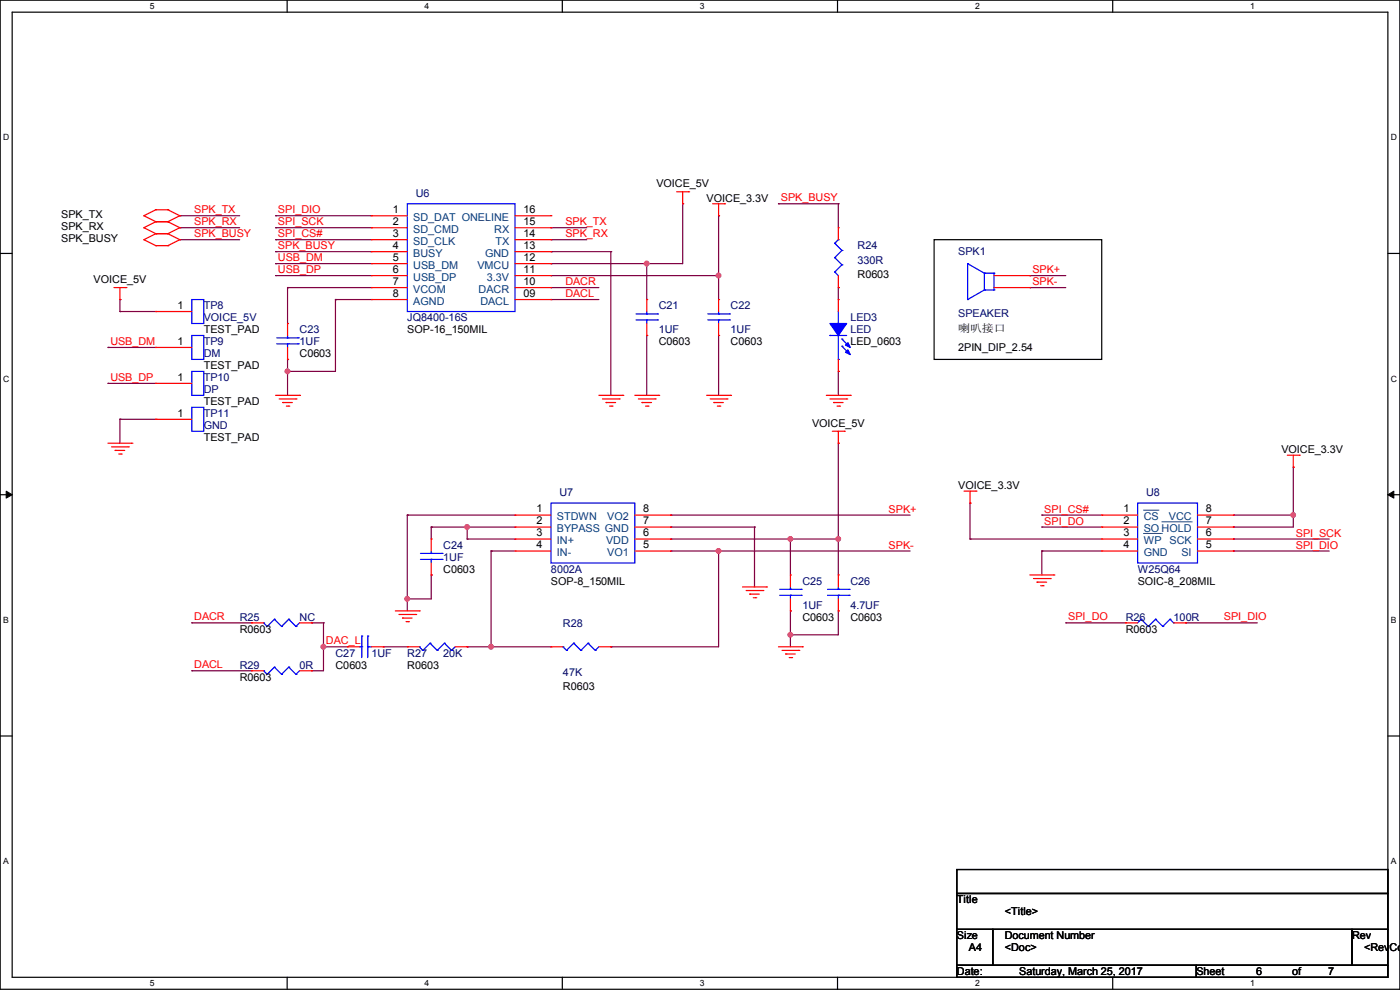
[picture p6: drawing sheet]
<svg xmlns="http://www.w3.org/2000/svg" width="297mm" height="210mm" viewBox="0 0 297 210" stroke-linecap="round" stroke-linejoin="round" font-family="sans-serif">
<path d="M0 0h297v209.8h-297zM2.6 2.6h291.8v204.7h-291.8z" fill="none" stroke="#000" stroke-width=".25"/>
<g fill="#fff">
<path d="M31.7 .3h1v2h-1z"/>
<path d="M31.7 207.6h1v1.9h-1z"/>
</g>
<path d="M60.9 0v2.6M60.9 207.3v2.5" fill="none" stroke="#000" stroke-width=".25"/>
<g fill="#fff">
<path d="M90.1 .3h1v2h-1z"/>
<path d="M90.1 207.6h1v1.9h-1z"/>
</g>
<path d="M119.3 0v2.6M119.3 207.3v2.5" fill="none" stroke="#000" stroke-width=".25"/>
<g fill="#fff">
<path d="M148.5 .3h.9v2h-.9z"/>
<path d="M148.5 207.6h.9v1.9h-.9z"/>
</g>
<path d="M177.7 0v2.6M177.7 207.3v2.5" fill="none" stroke="#000" stroke-width=".25"/>
<g fill="#fff">
<path d="M206.8 .3h1v2h-1z"/>
<path d="M206.8 207.6h1v1.9h-1z"/>
</g>
<path d="M236.1 0v2.6M236.1 207.3v2.5" fill="none" stroke="#000" stroke-width=".25"/>
<g fill="#fff">
<path d="M265.2 .3h1v2h-1z"/>
<path d="M265.2 207.6h1v1.9h-1z"/>
<path d="M.7 28.2h1.2v1.9h-1.2z"/>
<path d="M295.1 28.2h1.2v1.9h-1.2z"/>
<path d="M.7 79.3h1.2v2h-1.2z"/>
<path d="M295.1 79.3h1.2v2h-1.2z"/>
</g>
<path d="M0 53.8h2.6M294.4 53.8h2.6" fill="none" stroke="#000" stroke-width=".25"/>
<g fill="#fff">
<path d="M.7 130.5h1.2v2h-1.2z"/>
<path d="M295.1 130.5h1.1v2h-1.1z"/>
</g>
<path d="M0 104.9h2.6M294.4 104.9h2.6" fill="none" stroke="#000" stroke-width=".25"/>
<path d="M1.3 104.2l1.3 .7-1.3 .8zM294.4 104.9l1.3-.7v1.5z" fill="#000" stroke="#000" stroke-width=".21"/>
<g fill="#fff">
<path d="M.7 181.7h1.2v2h-1.2z"/>
<path d="M295.1 181.7h1.1v2h-1.1z"/>
</g>
<path d="M198.2 50.8h35.5v25.4h-35.5zM0 156.1h2.6M294.4 156.1h2.6M203 184.4h91.4v5.1h-91.4zM203 189.5h91.4v7.6h-91.4zM203 197.1h7.6v7.7h-7.6zM210.6 197.1h76.2v7.7h-76.2zM286.8 197.1h7.6v7.7h-7.6zM203 204.8h50.8v2.5h-50.8zM253.8 204.8h40.6v2.5h-40.6z" fill="none" stroke="#000" stroke-width=".25"/>
<g fill="none" stroke="#800040" stroke-width=".25">
<path d="M38.1 45.8h.1M38.1 48.3h.1M38.1 50.8h.1M38.1 45.8h12.7M38.1 48.3h12.7M38.1 50.8h12.7M58.5 45.8h.1M58.5 48.3h.1M58.5 50.8h.1M58.5 53.4h.1M58.5 55.9h.1M58.5 58.5h.1"/>
<path d="M58.5 45.8h20.3M58.5 48.3h20.3M58.5 50.8h20.3M58.5 53.4h20.3M58.5 55.9h20.3M58.5 58.5h20.3M116.9 48.3h.1M116.9 50.8h.1M116.9 53.4h.1M116.9 58.5h.1M116.9 55.9h.1M116.9 48.3h7.6"/>
<path d="M116.9 50.8h7.6M116.9 53.4h12.7M116.9 58.5h35.5M129.6 53.4h.1M129.6 53.4v30.5M137.2 55.9h.1M137.2 55.9v7.6M144.8 43.2h.1M144.8 43.2v12.7h-27.9M152.4 45.8h.1M152.4 58.5h.1M152.4 45.8v17.7"/>
<path d="M165.1 43.2h.1M165.1 43.2h12.7M177.8 43.2h.1M177.8 43.2v5.1M218.5 58.5h.1M218.5 58.5h7.6M22.9 73.7h.1M22.9 73.7h10.2M25.4 66.1h.1M25.4 63.5h.1M25.4 66.1h7.7M25.4 63.5v2.6"/>
<path d="M61 76.2h.1M61 78.8h.1M61 61h.1M61 61v7.6M61 76.2v7.7M61 61h17.8M71.2 63.5h.1M71.2 63.5h7.6M71.2 63.5v15.3h-10.2M116.9 61h.1M116.9 63.5h.1M116.9 61h10.1"/>
<path d="M116.9 63.5h10.1M137.2 71.2h.1M137.2 71.2v12.7M152.4 71.2h.1M152.4 71.2v12.7M177.8 61h.1M177.8 78.8h.1M177.8 61v2.5M177.8 78.8v5.1M218.5 61h.1M218.5 61h7.6M22.9 81.3h.1"/>
<path d="M22.9 81.3h10.2M25.4 88.9h.1M25.4 88.9v5.1M25.4 88.9h7.7M177.8 94h.1M177.8 94v28M274.4 99.1h.1M274.4 99.1v12.7h-12.7M86.4 109.3h.1M86.4 109.3v20.3M86.4 109.3h22.9M91.5 111.8h.1"/>
<path d="M91.5 111.8h17.8M91.5 111.8v2.5M99.1 114.3h.1M99.1 111.8h.1M99.1 114.3h10.2M99.1 111.8v2.5M104.2 116.9h.1M104.2 116.9h5.1M104.2 116.9v20.3M142.3 116.9h.1M142.3 111.8h.1M142.3 114.3h.1"/>
<path d="M142.3 109.3h.1M142.3 116.9h50.8M142.3 109.3h50.8M142.3 111.8h17.8M142.3 114.3h35.5M152.4 116.9h.1M152.4 116.9v20.3h-22.8M160.1 111.8h.1M160.1 111.8v12.7M167.7 114.3h.1M167.7 114.3v7.7M177.8 114.3h.1"/>
<path d="M205.8 114.3h.1M205.8 106.7h.1M205.8 114.3h27.9M205.8 106.7v7.6M221 109.3h.1M221 111.8h.1M221 116.9h.1M221 116.9h12.7M221 109.3h12.7M221 111.8h12.7M221 116.9v5.1M261.7 109.3h.1"/>
<path d="M261.7 111.8h.1M261.7 114.3h.1M261.7 116.9h.1M261.7 116.9h20.3M261.7 109.3h12.7M261.7 114.3h20.3M274.4 109.3h.1M40.7 132.1h.1M40.7 132.1h12.7M66.1 132.1h.1M66.1 132.1h2.5M68.6 132.1h.1"/>
<path d="M68.6 137.2h.1M68.6 132.1v10.2h-2.5M68.6 137.2h5.1M81.3 137.2h.1M81.3 137.2h5.1M86.4 127h.1M91.5 122h.1M91.5 122v5h-5.1M99.1 137.2h.1M99.1 137.2h17.8M104.2 137.2h.1M129.6 137.2h.1"/>
<path d="M167.7 134.7h.1M167.7 129.6h.1M167.7 129.6v7.6M177.8 129.6h.1M177.8 129.6v5.1h-10.1M226.1 132.1h.1M226.1 132.1h12.7M251.5 132.1h.1M251.5 132.1h15.2M40.7 142.3h.1M40.7 142.3h12.7M66.1 142.3h.1"/>
</g>
<g fill="#f0f" stroke="#f0f" stroke-width=".25">
<circle cx="274.3" cy="109.2" r=".49"/>
<circle cx="86.4" cy="127" r=".49"/>
<circle cx="68.6" cy="137.2" r=".49"/>
<circle cx="104.2" cy="137.2" r=".49"/>
<circle cx="152.4" cy="116.9" r=".49"/>
<circle cx="177.8" cy="114.3" r=".49"/>
<circle cx="167.7" cy="134.6" r=".49"/>
<circle cx="61" cy="78.8" r=".49"/>
<circle cx="137.2" cy="55.9" r=".49"/>
<circle cx="152.4" cy="58.4" r=".49"/>
<circle cx="99.1" cy="111.8" r=".49"/>
<circle cx="167.7" cy="114.3" r=".49"/>
</g>
<g fill="none" stroke="#f00" stroke-width=".25">
<path d="M30.5 45.8h.1M30.5 48.3h.1M30.5 50.8h.1M30.5 45.8l2.6 1.2M30.5 48.3l2.6 1.3M30.5 50.8l2.6 1.3M33.1 44.5h.1M33.1 47h.1M33.1 49.6h.1M33.1 52.1h.1M33.1 44.5l-2.6 1.3M33.1 44.5h2.5"/>
<path d="M33.1 47h2.5M33.1 47l-2.6 1.3M33.1 49.6h2.5M33.1 49.6l-2.6 1.2M33.1 52.1h2.5M35.6 44.5h.1M35.6 47h.1M35.6 49.6h.1M35.6 52.1h.1M35.6 44.5l2.5 1.3M35.6 47l2.5 1.3M35.6 49.6l2.5 1.2"/>
<path d="M38.1 45.8h.1M38.1 48.3h.1M38.1 50.8h.1M38.1 45.8l-2.5 1.2M38.1 48.3l-2.5 1.3M38.1 50.8l-2.5 1.3M78.8 45.8h.1M78.8 48.3h.1M78.8 50.8h.1M78.8 53.4h.1M78.8 55.9h.1M78.8 58.5h.1"/>
<path d="M78.8 58.5h7.6M78.8 45.8h7.6M78.8 48.3h7.6M78.8 50.8h7.6M78.8 53.4h7.6M78.8 55.9h7.6M109.3 58.5h7.6M109.3 45.8h7.6M109.3 48.3h7.6M109.3 50.8h7.6M109.3 53.4h7.6M109.3 55.9h7.6"/>
<path d="M116.9 45.8h.1M116.9 48.3h.1M116.9 50.8h.1M116.9 53.4h.1M116.9 55.9h.1M116.9 58.5h.1M143.6 40.7h2.5M144.8 43.2h.1M144.8 40.7v2.5M146.1 40.7h.1M151.2 43.2h2.5M152.4 45.8h.1"/>
<path d="M152.4 43.2v2.6M153.7 43.2h.1M177.8 48.3h.1M177.8 48.3v2.5M177.8 58.5v2.5M210.9 58.5h7.6M218.5 58.5h.1M24.2 61h2.5M25.4 63.5h.1M25.4 61v2.5M26.7 61h.1M33.1 73.7h.1"/>
<path d="M33.1 66.1h.1M33.1 73.7h7.6M33.1 66.1h7.6M61 68.6h.1M61 76.2h.1M61 68.6v2.6M61 73.7v2.5M78.8 61h.1M78.8 63.5h.1M78.8 61h7.6M78.8 63.5h7.6M109.3 61h7.6"/>
<path d="M109.3 63.5h7.6M116.9 61h.1M116.9 63.5h.1M137.2 63.5h.1M137.2 71.2h.1M137.2 63.5v2.6M137.2 68.6v2.6M152.4 63.5h.1M152.4 71.2h.1M152.4 63.5v2.6M152.4 68.6v2.6M177.8 63.5h.1"/>
<path d="M177.8 78.8h.1M177.8 61h.1M177.8 63.5v2.6M177.8 76.2v2.6M210.9 61h7.6M218.5 61h.1M22.9 94h5.1M23.7 94.8h3.5M24.4 95.5h.1M24.4 95.5h2.1M25.2 96.3h.5M25.7 96.3h.1"/>
<path d="M27.2 94.8h.1M28 94h.1M33.1 88.9h.1M33.1 81.3h.1M33.1 88.9h7.6M33.1 81.3h7.6M58.5 83.9h5M59.2 84.6h3.6M60 85.4h.1M60 85.4h2M60.7 86.1h.6M61.3 86.1h.1"/>
<path d="M62.8 84.6h.1M63.5 83.9h.1M127 83.9h5.1M127.8 84.6h3.6M128.6 85.4h.1M128.6 85.4h2M129.3 86.1h.5M129.8 86.1h.1M131.4 84.6h.1M132.1 83.9h.1M134.7 83.9h5M135.4 84.6h3.6"/>
<path d="M136.2 85.4h.1M136.2 85.4h2M136.9 86.1h.6M137.5 86.1h.1M139 84.6h.1M139.7 83.9h.1M149.9 83.9h5.1M150.7 84.6h3.5M151.4 85.4h.1M151.4 85.4h2.1M152.2 86.1h.5M152.7 86.1h.1"/>
<path d="M154.2 84.6h.1M155 83.9h.1M175.3 83.9h5.1M176.1 84.6h3.5M176.6 91.5h2.5M176.8 85.4h.1M176.8 85.4h2.1M177.6 86.1h.5M177.8 94h.1M177.8 91.5v2.5M178.1 86.1h.1M179.1 91.5h.1"/>
<path d="M179.6 84.6h.1M180.4 83.9h.1M273.1 96.6h2.5M274.4 99.1h.1M274.4 96.6v2.5M275.6 96.6h.1M91.5 114.3h.1M91.5 114.3v2.6M91.5 119.4v2.6M109.3 109.3h.1M109.3 111.8h.1M109.3 114.3h.1"/>
<path d="M109.3 116.9h.1M109.3 109.3h7.6M109.3 111.8h7.6M109.3 114.3h7.6M109.3 116.9h7.6M134.7 109.3h7.6M134.7 111.8h7.6M134.7 114.3h7.6M134.7 116.9h7.6M142.3 109.3h.1M142.3 111.8h.1M142.3 114.3h.1"/>
<path d="M142.3 116.9h.1M204.5 104.2h2.6M205.8 106.7h.1M205.8 104.2v2.5M207.1 104.2h.1M233.7 109.3h.1M233.7 111.8h.1M233.7 114.3h.1M233.7 116.9h.1M233.7 109.3h7.6M233.7 111.8h7.6M233.7 114.3h7.6"/>
<path d="M233.7 116.9h7.6M254 109.3h7.7M254 111.8h7.7M254 114.3h7.7M254 116.9h7.7M261.7 109.3h.1M261.7 111.8h.1M261.7 114.3h.1M261.7 116.9h.1M53.4 132.1h.1M53.4 132.1h2.5M63.5 132.1h2.6"/>
<path d="M66.1 132.1h.1M73.7 137.2h.1M73.7 137.2h2.5M78.8 137.2h2.5M81.3 137.2h.1M83.9 129.6h5M84.6 130.3h3.6M85.4 131.1h.1M85.4 131.1h2M86.1 131.9h.6M86.4 137.2h.1M86.4 137.2h2.5"/>
<path d="M86.7 131.9h.1M88.2 130.3h.1M88.9 129.6h.1M91.5 122h.1M96.6 137.2h2.5M99.1 137.2h.1M116.9 137.2h.1M116.9 137.2h2.5M127 137.2h2.6M129.6 137.2h.1M157.5 124.5h5.1M158.3 125.3h3.5"/>
<path d="M159 126h.1M159 126h2.1M159.8 126.8h.5M160.3 126.8h.1M161.8 125.3h.1M162.6 124.5h.1M165.1 137.2h5.1M165.9 138h3.6M166.7 138.7h.1M166.7 138.7h2M167.4 139.5h.5M167.7 122h.1"/>
<path d="M167.7 129.6h.1M167.7 122v2.5M167.7 127v2.6M167.9 139.5h.1M169.5 138h.1M170.2 137.2h.1M177.8 122h.1M177.8 129.6h.1M177.8 122v2.5M177.8 127v2.6M218.5 122h5.1M219.2 122.7h3.6"/>
<path d="M220 123.5h.1M220 123.5h2M220.8 124.2h.5M221.3 124.2h.1M222.8 122.7h.1M223.6 122h.1M238.8 132.1h.1M238.8 132.1h2.5M249 132.1h2.5M251.5 132.1h.1M53.4 142.3h.1M53.4 142.3h2.5"/>
<path d="M63.5 142.3h2.6M66.1 142.3h.1"/>
</g>
<g fill="none" stroke="#00f" stroke-width=".25">
<path d="M86.4 43.2h22.9v22.9h-22.9zM177.1 57.7h.1M177.1 54.7h.1M177.1 51.6h.1M177.1 57.7l.7 .8M177.1 54.7l1.5 1.5M177.1 51.6l1.5 1.5M177.8 50.8h.1M177.8 50.8l-.7 .8M178.6 56.2h.1M178.6 53.1h.1M178.6 56.2l-1.5 1.5"/>
<path d="M178.6 53.1l-1.5 1.6M205.3 55.9h.1M205.3 55.9v7.6M205.3 55.9l3.5 2.1M208.8 58h.1M208.8 58v3.5M208.8 58h2.1M210.9 58h.1M210.9 58v3.5M40.7 71.2h2.5v5h-2.5zM40.7 78.8h2.5v5.1h-2.5zM40.7 63.5h2.5v5.1h-2.5z"/>
<path d="M58.7 72.9h4.6M58.7 71.7h4.6M61 71.7h.1M61 72.9h.1M61 71.2v.5M61 72.9v.8M63.3 72.9h.1M63.3 71.7h.1M134.9 67.9h4.6M134.9 66.6h4.6M137.2 66.6h.1M137.2 67.9h.1"/>
<path d="M137.2 66.1v.5M137.2 67.9v.7M139.5 67.9h.1M139.5 66.6h.1M150.2 67.9h4.5M150.2 66.6h4.5M152.4 66.6h.1M152.4 67.9h.1M152.4 66.1v.5M152.4 67.9v.7M154.7 67.9h.1M154.7 66.6h.1"/>
<path d="M176.1 71.2h.1M176.1 71.2h3.5M177.8 68.6h.1M177.8 76.2h.1M177.8 66.1v2.5M177.8 71.2v5M178.6 71.9h.1M178.6 73.4h.1M178.6 71.9l1.5 1.5M178.6 73.4l1.5 1.6M205.3 63.5h.1M208.8 61.5h.1"/>
<path d="M208.8 61.5l-3.5 2M208.8 61.5h2.1M210.9 61.5h.1M40.7 86.4h2.5v5.1h-2.5zM89.2 118.7h4.6M89.2 117.4h4.6M91.5 117.4h.1M91.5 118.7h.1M91.5 116.9v.5M91.5 118.7v.7M93.8 118.7h.1M93.8 117.4h.1"/>
<path d="M116.9 106.7h17.8v12.7h-17.8zM241.3 106.7h12.7v12.7h-12.7zM55.9 132.1h.1M55.9 132.1l.8 .8M56.7 132.9h.1M58.2 131.4h.1M58.2 131.4l1.5 1.5M58.2 131.4l-1.5 1.5M59.7 132.9h.1M61.3 131.4h.1M61.3 131.4l1.5 1.5M61.3 131.4l-1.6 1.5"/>
<path d="M62.8 132.9h.1M63.5 132.1l-.7 .8M76.2 137.2h.6M76.8 137.2h.1M76.8 134.9h.1M76.8 134.9v4.6M78 134.9h.1M78 137.2h.1M78 137.2h.8M78 134.9v4.6M88.9 137.2h.1M88.9 137.2l.8 .8"/>
<path d="M89.7 138h.1M91.2 136.4h.1M91.2 136.4l1.6 1.6M91.2 136.4l-1.5 1.6M92.8 138h.1M94.3 136.4h.1M94.3 136.4l1.5 1.6M94.3 136.4l-1.5 1.6M95.8 138h.1M96.6 137.2l-.8 .8M119.4 137.2h.1M119.4 137.2l.8 .8"/>
<path d="M120.2 138h.1M121.7 136.4h.1M121.7 136.4l1.5 1.6M121.7 136.4l-1.5 1.6M123.2 138h.1M124.8 136.4h.1M124.8 136.4l1.5 1.6M124.8 136.4l-1.6 1.6M126.3 138h.1M127 137.2l-.7 .8M165.4 126.3h4.6M165.4 125h4.6"/>
<path d="M167.7 125h.1M167.7 126.3h.1M167.7 124.5v.5M167.7 126.3v.7M170 126.3h.1M170 125h.1M175.6 126.3h4.5M175.6 125h4.5M177.8 125h.1M177.8 126.3h.1M177.8 124.5v.5M177.8 126.3v.7"/>
<path d="M180.1 126.3h.1M180.1 125h.1M242.1 131.4h.1M242.1 131.4l-.8 .7M242.1 131.4l1.5 1.5M243.6 132.9h.1M245.2 131.4h.1M245.2 131.4l-1.6 1.5M245.2 131.4l1.5 1.5M246.7 132.9h.1M248.2 131.4h.1M248.2 131.4l-1.5 1.5"/>
<path d="M248.2 131.4l.8 .7M249 132.1h.1M55.9 142.3h.1M55.9 142.3l.8 .7M56.7 143h.1M58.2 141.5h.1M58.2 141.5l1.5 1.5M58.2 141.5l-1.5 1.5M59.7 143h.1M61.3 141.5h.1M61.3 141.5l1.5 1.5M61.3 141.5l-1.6 1.5"/>
<path d="M62.8 143h.1M63.5 142.3l-.7 .7"/>
</g>
<g fill="#00f" stroke="#00f" stroke-width=".25">
<path d="M176.1 68.6h3.5l-1.8 2.6z" fill-rule="evenodd"/>
<path d="M179.9 74.2l.5 1-1-.5z" fill-rule="evenodd"/>
<path d="M179.9 72.7l.5 1-1-.5z" fill-rule="evenodd"/>
</g>
<path d="M242.5 108.2h3.2M242.5 113.2h3.9M245.7 108.2h.1M246.4 113.2h.1M246.4 110.7h6.4M252.8 110.7h.1" fill="none" stroke="#004080" stroke-width=".21"/>
<g font-size="2.3" fill="#000080">
<text x="88.2" y="41.7">U6</text>
<text x="181.9" y="52.9">R24</text>
<text x="181.9" y="56">330R</text>
<text x="203.3" y="54.2">SPK1</text>
<text x="43.2" y="65.6">TP8</text>
<text x="139.8" y="65.6">C21</text>
<text x="155" y="65.6">C22</text>
<text x="43.2" y="68.2">VOICE_5V</text>
<text x="63.5" y="70.7">C23</text>
<text x="86.4" y="68.2">JQ8400-16S</text>
<text x="139.8" y="70.7">1UF</text>
<text x="155" y="70.7">1UF</text>
<text x="180.4" y="68.2">LED3</text>
<text x="180.4" y="70.7">LED</text>
<text x="203.3" y="67.1">SPEAKER</text>
<text x="43.2" y="73.2">TP9</text>
<text x="43.2" y="75.8">DM</text>
<text x="63.5" y="73.2">1UF</text>
<text x="43.2" y="80.9">TP10</text>
<text x="43.2" y="83.4">DP</text>
<text x="43.2" y="88.5">TP11</text>
<text x="43.2" y="91">GND</text>
<text x="118.7" y="105.2">U7</text>
<text x="243.1" y="105.2">U8</text>
<text x="94" y="116.4">C24</text>
<text x="94" y="119">1UF</text>
<text x="116.9" y="121.5">8002A</text>
<text x="170.2" y="124">C25</text>
<text x="180.4" y="124">C26</text>
<text x="241.4" y="121.5">W25Q64</text>
<text x="50.8" y="131.7">R25</text>
<text x="63.5" y="131.7">NC</text>
<text x="170.2" y="129.1">1UF</text>
<text x="180.4" y="129.1">4.7UF</text>
<text x="238.8" y="131.7">R26</text>
<text x="249" y="131.7">100R</text>
<text x="119.4" y="132.9">R28</text>
<text x="50.8" y="141.8">R29</text>
<text x="63.5" y="141.8">0R</text>
<text x="71.2" y="139.3">C27</text>
<text x="78.8" y="139.3">1UF</text>
<text x="86.4" y="139.3">R27</text>
<text x="94" y="139.3">20K</text>
<text x="119.4" y="143.3">47K</text>
</g>
<g font-size="2.3">
<text x="139.2" y="39.7">VOICE_5V</text>
<text x="13" y="46.3">SPK_TX</text>
<text x="83.4" y="45.2">1</text>
<text x="83.4" y="47.8">2</text>
<text x="111" y="45.2">16</text>
<text x="111" y="47.8">15</text>
<text x="149.9" y="42.8">VOICE_3.3V</text>
<text x="13" y="48.9">SPK_RX</text>
<text x="13" y="51.4">SPK_BUSY</text>
<text x="83.4" y="50.3">3</text>
<text x="83.4" y="52.8">4</text>
<text x="111" y="50.3">14</text>
<text x="111" y="52.8">13</text>
<text x="83.4" y="55.4">5</text>
<text x="83.4" y="57.9">6</text>
<text x="111" y="55.4">12</text>
<text x="111" y="57.9">11</text>
<text x="181.9" y="59">R0603</text>
<text x="19.9" y="60">VOICE_5V</text>
<text x="37.6" y="65.5">1</text>
<text x="83.4" y="60.5">7</text>
<text x="83.4" y="63">8</text>
<text x="111" y="60.5">10</text>
<text x="111" y="63">09</text>
<text x="43.2" y="70.7">TEST_PAD</text>
<text x="86.4" y="70.7">SOP-16_150MIL</text>
<text x="203.2" y="70.5">喇叭接口</text>
<text x="37.6" y="73.2">1</text>
<text x="63.5" y="75.8">C0603</text>
<text x="139.8" y="73.2">C0603</text>
<text x="155" y="73.2">C0603</text>
<text x="180.4" y="73.2">LED_0603</text>
<text x="203.3" y="74.5">2PIN_DIP_2.54</text>
<text x="37.6" y="80.8">1</text>
<text x="43.2" y="78.3">TEST_PAD</text>
<text x="37.6" y="88.4">1</text>
<text x="43.2" y="85.9">TEST_PAD</text>
<text x="43.2" y="93.6">TEST_PAD</text>
<text x="172.3" y="90.5">VOICE_5V</text>
<text x="271.8" y="96.1">VOICE_3.3V</text>
<text x="203.3" y="103.7">VOICE_3.3V</text>
<text x="113.8" y="108.7">1</text>
<text x="113.8" y="111.3">2</text>
<text x="113.8" y="113.8">3</text>
<text x="136.4" y="108.7">8</text>
<text x="136.4" y="111.3">7</text>
<text x="136.4" y="113.8">6</text>
<text x="238.3" y="108.7">1</text>
<text x="238.3" y="111.3">2</text>
<text x="238.3" y="113.8">3</text>
<text x="255.8" y="108.7">8</text>
<text x="255.8" y="111.3">7</text>
<text x="255.8" y="113.8">6</text>
<text x="113.8" y="116.3">4</text>
<text x="136.4" y="116.3">5</text>
<text x="238.3" y="116.3">4</text>
<text x="255.8" y="116.3">5</text>
<text x="94" y="121.5">C0603</text>
<text x="116.9" y="124">SOP-8_150MIL</text>
<text x="241.4" y="124">SOIC-8_208MIL</text>
<text x="170.2" y="131.7">C0603</text>
<text x="180.4" y="131.7">C0603</text>
<text x="50.8" y="134.2">R0603</text>
<text x="238.8" y="134.2">R0603</text>
<text x="71.2" y="141.8">C0603</text>
<text x="86.4" y="141.8">R0603</text>
<text x="50.8" y="144.4">R0603</text>
<text x="119.4" y="146.4">R0603</text>
<text x="203" y="191.6">Title</text>
<text x="213.2" y="194.1">&lt;Title&gt;</text>
<text x="203" y="199.2">Size</text>
<text x="205.5" y="201.8">A4</text>
<text x="213.2" y="199.2">Document Number</text>
<text x="213.2" y="201.8">&lt;Doc&gt;</text>
<text x="286.8" y="199.2">Rev</text>
<text x="289.4" y="201.8">&lt;RevCod</text>
<text x="203" y="206.8">Date:</text>
<text x="216.2" y="206.8">Saturday, March 25, 2017</text>
<text x="253.8" y="206.8">Sheet</text>
<text x="266.5" y="206.8">6</text>
<text x="274.1" y="206.8">of</text>
<text x="281.7" y="206.8">7</text>
</g>
<g font-size="2.3" fill="#f00">
<text x="41.2" y="45.3">SPK_TX</text>
<text x="41.2" y="47.8">SPK_RX</text>
<text x="59" y="45.3">SPI_DIO</text>
<text x="59" y="47.8">SPI_SCK</text>
<text x="119.9" y="47.8">SPK_TX</text>
<text x="165.7" y="42.7">SPK_BUSY</text>
<text x="41.2" y="50.3">SPK_BUSY</text>
<text x="59" y="50.3">SPI_CS#</text>
<text x="59" y="52.9">SPK_BUSY</text>
<text x="119.9" y="50.3">SPK_RX</text>
<text x="59" y="55.4">USB_DM</text>
<text x="59" y="58">USB_DP</text>
<text x="219" y="58">SPK+</text>
<text x="119.9" y="60.5">DACR</text>
<text x="119.9" y="63">DACL</text>
<text x="219" y="60.5">SPK-</text>
<text x="23.4" y="73.2">USB_DM</text>
<text x="23.4" y="80.8">USB_DP</text>
<text x="188.5" y="108.8">SPK+</text>
<text x="221.5" y="108.8">SPI_CS#</text>
<text x="221.5" y="111.3">SPI_DO</text>
<text x="274.9" y="113.8">SPI_SCK</text>
<text x="188.5" y="116.4">SPK-</text>
<text x="274.9" y="116.4">SPI_DIO</text>
<text x="41.2" y="131.6">DACR</text>
<text x="226.6" y="131.6">SPI_DO</text>
<text x="259.6" y="131.6">SPI_DIO</text>
<text x="69.1" y="136.7">DAC_L</text>
<text x="41.2" y="141.8">DACL</text>
</g>
<g font-size="2.3" fill="#004080">
<text x="87.7" y="46.8">SD_DAT ONELINE</text>
<text x="87.7" y="49.4">SD_CMD</text>
<text x="87.7" y="51.9">SD_CLK</text>
<text x="104.9" y="49.4">RX</text>
<text x="105.1" y="51.9">TX</text>
<text x="87.7" y="54.4">BUSY</text>
<text x="87.7" y="57">USB_DM</text>
<text x="87.7" y="59.5">USB_DP</text>
<text x="101.3" y="57">VMCU</text>
<text x="102.9" y="54.4">GND</text>
<text x="103.3" y="59.5">3.3V</text>
<text x="87.7" y="62.1">VCOM</text>
<text x="87.7" y="64.6">AGND</text>
<text x="101.5" y="62.1">DACR</text>
<text x="101.9" y="64.6">DACL</text>
<text x="118.2" y="110.3">STDWN</text>
<text x="118.2" y="112.9">BYPASS GND</text>
<text x="128.8" y="110.3">VO2</text>
<text x="242.6" y="110.3">CS</text>
<text x="242.6" y="112.9">SO HOLD</text>
<text x="248" y="110.3">VCC</text>
<text x="118.2" y="115.4">IN+</text>
<text x="118.2" y="117.9">IN-</text>
<text x="128.6" y="115.4">VDD</text>
<text x="128.8" y="117.9">VO1</text>
<text x="242.6" y="115.4">WP</text>
<text x="242.6" y="117.9">GND</text>
<text x="248.1" y="115.4">SCK</text>
<text x="250.6" y="117.9">SI</text>
</g>
<g font-size="1.8">
<text x="31.8" y="1.9">5</text>
<text x="90.1" y="1.9">4</text>
<text x="148.5" y="1.9">3</text>
<text x="206.8" y="1.9">2</text>
<text x="265.2" y="1.9">1</text>
<text x=".7" y="29.8">D</text>
<text x="295.1" y="29.8">D</text>
<text x=".7" y="80.9">C</text>
<text x="295.1" y="80.9">C</text>
<text x=".7" y="132.1">B</text>
<text x="295.1" y="132.1">B</text>
<text x=".7" y="183.3">A</text>
<text x="295.1" y="183.3">A</text>
<text x="31.8" y="209.2">5</text>
<text x="90.1" y="209.2">4</text>
<text x="148.5" y="209.2">3</text>
<text x="206.8" y="209.2">2</text>
<text x="265.2" y="209.2">1</text>
</g>
</svg>
